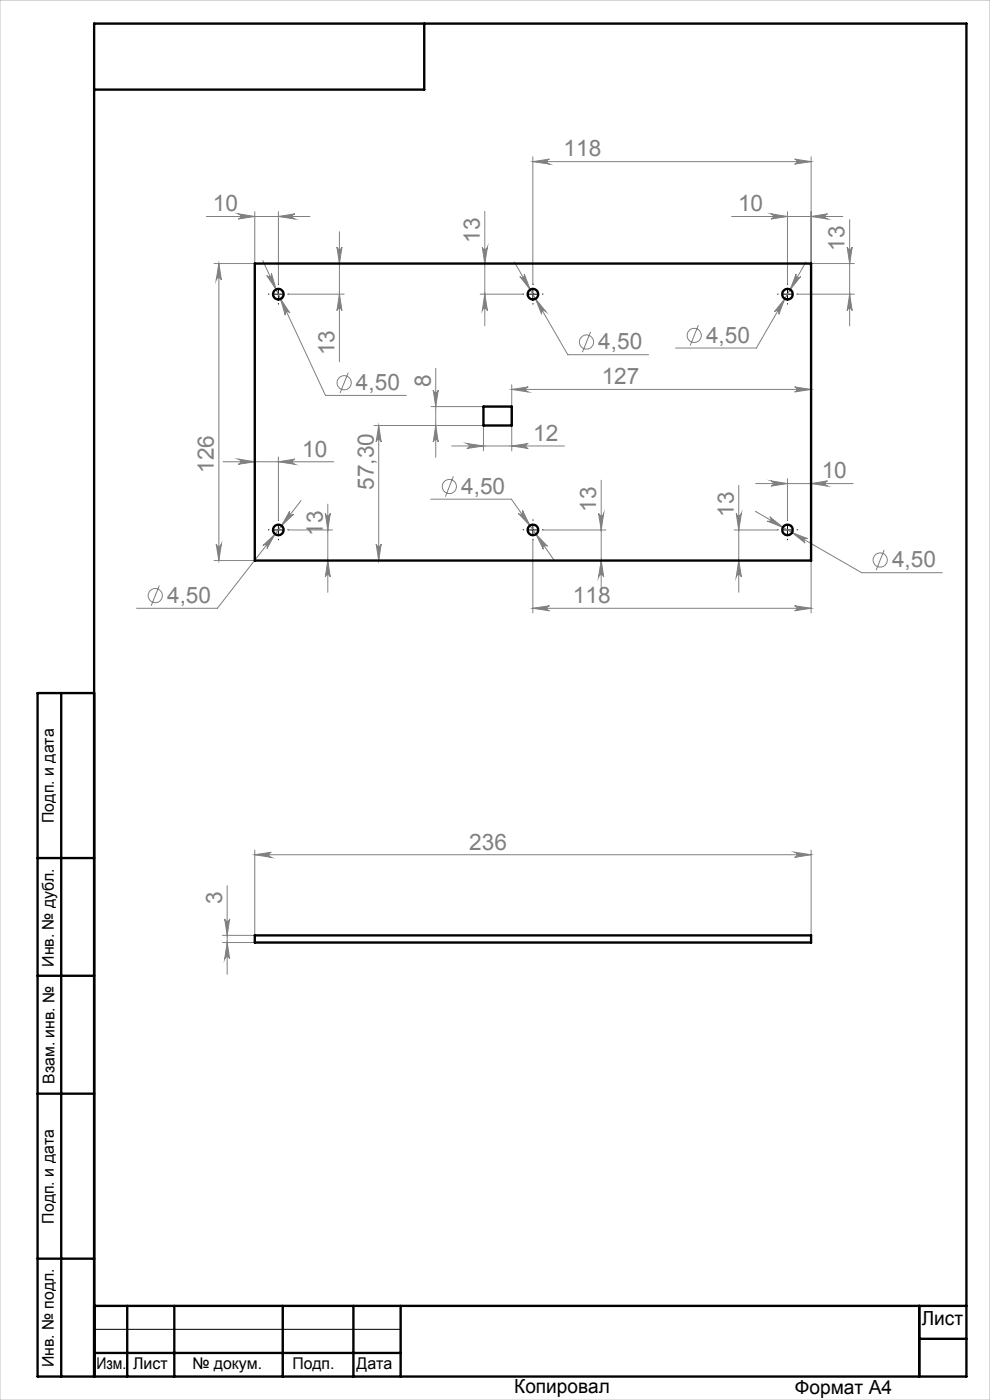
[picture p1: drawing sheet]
<svg xmlns="http://www.w3.org/2000/svg" width="210mm" height="297mm" viewBox="0 0 210 297" stroke-linecap="round" stroke-linejoin="round" font-family="sans-serif">
<g fill="none" stroke="#808080" stroke-width=".21">
<path d="M113 34.3l3.6-.5a.53 .53 0 0 0-.6 .5 .53 .53 0 0 0 .6 .5zM113 33.3v27M113 34.3h59M168.6 33.8l3.4 .5-3.4 .5a.53 .53 0 0 0 .5-.5 .53 .53 0 0 0-.5-.5zM172 33.3v22.6h9.2M43.8 45.9h22M46.4 55.9v63M46.4 55.9l.6 3.5a.55 .55 0 0 0-.6-.5 .55 .55 0 0 0-.5 .5zM50.6 45.4l3.4 .5-3.4 .6a.55 .55 0 0 0 .5-.6 .55 .55 0 0 0-.5-.5zM54 44.9v11h-8.6M55.7 55.3l13.3 28.6h17.2M56.6 58.5a.55 .55 0 0 0 .7 .2 .55 .55 0 0 0 .3-.7l1 3.4z"/>
<path d="M59.1 44.9v15.4M59.1 45.9l3.4-.5a.55 .55 0 0 0-.5 .5 .55 .55 0 0 0 .5 .6zM71.5 52.4a.53 .53 0 0 0 .5 .5 .53 .53 0 0 0 .5-.5l-.5 3.5zM72 49.2v27.5M102.3 52.4a.55 .55 0 0 0 .6 .5 .55 .55 0 0 0 .5-.5l-.6 3.5zM102.8 44.8v24.3M109.1 55.6l11.3 19.6h17.2M110.3 58.7a.53 .53 0 0 0 .7 .1 .53 .53 0 0 0 .2-.7l1.3 3.4zM155.2 45.9h23.6M163.5 45.4l3.5 .5-3.5 .6a.55 .55 0 0 0 .5-.6 .55 .55 0 0 0-.5-.5zM167 44.9v15.4M168.9 58.1a.55 .55 0 0 0 .2 .8 .55 .55 0 0 0 .7-.2l-2.2 2.8z"/>
<path d="M171 55.6l-10.6 18.2h-17.1M172 45.9l3.5-.5a.55 .55 0 0 0-.5 .5 .55 .55 0 0 0 .5 .6zM179.7 52.4a.53 .53 0 0 0 .5 .5 .53 .53 0 0 0 .6-.5l-.6 3.5zM180.2 46.6v22.5M59.5 63.4l2 3a.54 .54 0 0 0-.7-.3 .54 .54 0 0 0-.3 .7zM61.2 62.4h11.8M72 62.4l.5 3.5a.53 .53 0 0 0-.5-.5 .53 .53 0 0 0-.5 .5zM73.9 79.1l-1.8 4.3M92.4 78.1v18.9M101.8 62.4h9.1M102.8 62.4l.6 3.5a.55 .55 0 0 0-.5-.5 .55 .55 0 0 0-.6 .5zM113.6 63.4l2.2 2.7a.53 .53 0 0 0-.7-.1 .53 .53 0 0 0-.2 .7z"/>
<path d="M125.3 70.4l-1.8 4.3M148.1 69l-1.7 4.3M166.5 63.4l-1.3 3.3a.55 .55 0 0 0-.2-.7 .55 .55 0 0 0-.7 .1zM169.2 62.4h12M180.2 62.4l.6 3.5a.53 .53 0 0 0-.6-.5 .53 .53 0 0 0-.5 .5zM47.3 98h23.5M50.6 97.4l3.4 .6-3.4 .5a.55 .55 0 0 0 .5-.6 .55 .55 0 0 0-.5-.5zM59.1 96.9v13.4M59.1 98l3.4-.6a.55 .55 0 0 0-.5 .5 .55 .55 0 0 0 .5 .6zM79.3 90.3h23.2M80.3 90.3l.6 3.5a.53 .53 0 0 0-.6-.5 .53 .53 0 0 0-.5 .5zM80.3 90.3v28.6"/>
<path d="M91.4 86.3h11.1M91.9 82.8a.53 .53 0 0 0 .5 .5 .53 .53 0 0 0 .6-.5l-.6 3.5zM92.4 90.3l.6 3.5a.53 .53 0 0 0-.6-.5 .53 .53 0 0 0-.5 .5zM95.8 94.6h23.9M99 94.1l3.6 .5-3.6 .5a.53 .53 0 0 0 .6-.5 .53 .53 0 0 0-.6-.5zM102.6 90.3v5.3M108.5 94.6l3.5-.5a.53 .53 0 0 0-.5 .5 .53 .53 0 0 0 .5 .5zM108.5 82.6l3.5-.5a.53 .53 0 0 0-.5 .5 .53 .53 0 0 0 .5 .5zM108.5 90.3v5.3M108.5 81.6v4.7M108.5 82.6h63.5M168.6 82.1l3.4 .5-3.4 .5a.53 .53 0 0 0 .5-.5 .53 .53 0 0 0-.5-.5z"/>
<path d="M45.4 118.9h8.6M45.9 115.4a.55 .55 0 0 0 .5 .5 .55 .55 0 0 0 .6-.5l-.6 3.5zM55.8 115.7l2.5-2.4-1.7 3.1a.53 .53 0 0 0-.1-.8 .53 .53 0 0 0-.7 .1zM61.2 112.4h9.3M61.5 108.4a.53 .53 0 0 0 .1 .8 .53 .53 0 0 0 .7-.1l-2.6 2.4zM63.9 106.2l-17.8 22.8h-17.1M69 108.9a.53 .53 0 0 0 .5 .5 .53 .53 0 0 0 .6-.5l-.6 3.5zM69.5 107v18.7M69.5 118.9l.6 3.5a.53 .53 0 0 0-.6-.5 .53 .53 0 0 0-.5 .5zM79.8 115.4a.53 .53 0 0 0 .5 .5 .53 .53 0 0 0 .6-.5l-.6 3.5zM91.4 105.9h17.1l9 12.9M96.2 101.1l-1.7 4.3"/>
<path d="M110 108.9a.55 .55 0 0 0 .7 .1 .55 .55 0 0 0 .1-.7l1.6 3.2zM113 114.5v15.5M113.7 113.3l2.4 2.6a.54 .54 0 0 0-.7-.1 .54 .54 0 0 0-.1 .7zM115.2 112.4h13.3M127 108.9a.55 .55 0 0 0 .5 .5 .55 .55 0 0 0 .6-.5l-.6 3.5zM127.5 118.9l.6 3.5a.55 .55 0 0 0-.6-.5 .55 .55 0 0 0-.5 .5zM127.5 101.9v23.8M155.7 112.4h9.2M156.2 108.9a.55 .55 0 0 0 .5 .5 .55 .55 0 0 0 .6-.5l-.6 3.5zM156.7 103v22.7M156.7 118.9l.6 3.5a.55 .55 0 0 0-.6-.5 .55 .55 0 0 0-.5 .5zM160.2 108.5l22.6 13h17.1"/>
<path d="M160.3 102.6h20.7M163.3 109.6l2.8 2.3-3.3-1.3a.53 .53 0 0 0 .7-.2 .53 .53 0 0 0-.2-.8zM163.5 102l3.5 .6-3.5 .5a.55 .55 0 0 0 .5-.5 .55 .55 0 0 0-.5-.6zM167 101.6v8.7M168 113l3.3 1.3a.53 .53 0 0 0-.7 .2 .53 .53 0 0 0 .2 .7zM172 102.6l3.5-.6a.55 .55 0 0 0-.5 .6 .55 .55 0 0 0 .5 .5zM172 118.9v11.1M187.6 116.7l-1.8 4.3M33.8 124.2l-1.7 4.3M113 129l3.6-.5a.53 .53 0 0 0-.6 .5 .53 .53 0 0 0 .6 .6zM113 129h59M168.6 128.5l3.4 .5-3.4 .6a.53 .53 0 0 0 .5-.6 .53 .53 0 0 0-.5-.5z"/>
<path d="M47.2 200h6.8M47.7 194.9a.53 .53 0 0 0 .5 .5 .53 .53 0 0 0 .5-.5l-.5 3.5zM48.2 187.9v18.8M48.2 200l.5 3.4a.53 .53 0 0 0-.5-.5 .53 .53 0 0 0-.5 .5zM54 181.3l3.5-.5a.55 .55 0 0 0-.5 .5 .55 .55 0 0 0 .5 .6zM54 180.3v18.1h-6.8M54 181.3h118M168.6 180.8l3.4 .5-3.4 .6a.55 .55 0 0 0 .5-.6 .55 .55 0 0 0-.5-.5zM172 180.3v18.1"/>
<circle cx="124.4" cy="72.6" r="1.51"/>
<circle cx="147.3" cy="71.2" r="1.51"/>
<circle cx="73" cy="81.2" r="1.51"/>
<circle cx="95.3" cy="103.2" r="1.51"/>
<circle cx="186.7" cy="118.8" r="1.51"/>
<circle cx="32.9" cy="126.4" r="1.51"/>
</g>
<g fill="none" stroke="#000" stroke-width=".21" stroke-dasharray="15.2 1.3 1.3 1.3">
<path d="M57.1 62.4h-.2M59.1 60.4v-.1M59.1 64.4v.1M61.1 62.4h.1M111.1 62.4h-.2M113.1 60.4v-.1M113.1 64.4v.1M115.1 62.4h.1M165.1 62.4h-.2M167.1 60.4v-.1M167.1 64.4v.1M169.1 62.4h.1"/>
<path d="M57.1 112.4h-.2M59.1 110.4v-.1M59.1 114.4v.1M61.1 112.4h.1M111.1 112.4h-.2M113.1 110.4v-.1M113.1 114.4v.1M115.1 112.4h.1M165.1 112.4h-.2M167.1 110.4v-.1M167.1 114.4v.1M169.1 112.4h.1"/>
</g>
<g fill="none" stroke="#000" stroke-width=".21">
<path d="M58 62.4h2M59.1 61.4v2M112 62.4h2.1M113 61.4v2M166.1 62.4h1.9M167 61.4v2M58 112.4h2M59.1 111.4v2M112 112.4h2.1M113 111.4v2M166.1 112.4h1.9M167 111.4v2"/>
<path d="M20 282h65"/>
</g>
<g fill="none" stroke="#000" stroke-width=".5">
<path d="M90 5v14h-70M13 147v145M20 147h-12v145h197v-287h-185v287M8 182h12M8 207h12M8 232h12M8 267h12M20 277h185M27 277v15M37 277v15M60 277v15M75 277v15"/>
<path d="M85 277v15M195 277v15M20 287h65M195 284h10"/>
</g>
<path d="M0 0h210v297h-210z" fill="none" stroke="#c0c0c0" stroke-width=".21"/>
<g fill="#808080">
<path d="M108.5 94.6l3.5-.5a.53 .53 0 0 0-.5 .5 .53 .53 0 0 0 .5 .5zM99 94.1l3.6 .5-3.6 .5a.53 .53 0 0 0 .6-.5 .53 .53 0 0 0-.6-.5z"/>
<path d="M56.6 58.5l2 2.9-1-3.4a.55 .55 0 0 1-.3 .7 .55 .55 0 0 1-.7-.2zM59.5 63.4l1 3.4a.54 .54 0 0 1 .3-.7 .54 .54 0 0 1 .7 .3zM61.5 108.4l-1.8 3.1 2.6-2.4a.53 .53 0 0 1-.7 .1 .53 .53 0 0 1-.1-.8zM55.8 115.7a.53 .53 0 0 1 .7-.1 .53 .53 0 0 1 .1 .8l1.7-3.1zM163.3 109.6a.53 .53 0 0 1 .2 .8 .53 .53 0 0 1-.7 .2l3.3 1.3zM168 113l2.8 2.2a.53 .53 0 0 1-.2-.7 .53 .53 0 0 1 .7-.2zM168.9 58.1l-1.3 3.4 2.2-2.8a.55 .55 0 0 1-.7 .1 .55 .55 0 0 1-.2-.7zM166.5 63.4l-2.2 2.7a.55 .55 0 0 1 .7-.1 .55 .55 0 0 1 .2 .7zM113.7 113.3l1.6 3.2a.54 .54 0 0 1 .1-.7 .54 .54 0 0 1 .7 .1zM110 108.9l2.4 2.6-1.6-3.2a.54 .54 0 0 1-.1 .7 .54 .54 0 0 1-.7-.1zM110.3 58.7l2.2 2.8-1.3-3.4a.53 .53 0 0 1-.2 .7 .53 .53 0 0 1-.7-.1zM113.6 63.4l1.3 3.3a.53 .53 0 0 1 .2-.7 .53 .53 0 0 1 .7 .1z"/>
<path d="M50.6 45.4l3.4 .5-3.4 .6a.55 .55 0 0 0 .5-.6 .55 .55 0 0 0-.5-.5zM59.1 45.9l3.4-.5a.55 .55 0 0 0-.5 .5 .55 .55 0 0 0 .5 .6z"/>
<path d="M59.1 98l3.4-.6a.55 .55 0 0 0-.5 .5 .55 .55 0 0 0 .5 .6zM50.6 97.4l3.4 .6-3.4 .5a.55 .55 0 0 0 .5-.6 .55 .55 0 0 0-.5-.5z"/>
<path d="M168.6 180.8l3.4 .5-3.4 .6a.55 .55 0 0 0 .5-.6 .55 .55 0 0 0-.5-.5zM54 181.3l3.5-.5a.55 .55 0 0 0-.5 .5 .55 .55 0 0 0 .5 .6z"/>
<path d="M172 45.9l3.5-.5a.55 .55 0 0 0-.5 .5 .55 .55 0 0 0 .5 .6zM163.5 45.4l3.5 .5-3.5 .6a.55 .55 0 0 0 .5-.6 .55 .55 0 0 0-.5-.5zM172 102.6l3.5-.6a.55 .55 0 0 0-.5 .6 .55 .55 0 0 0 .5 .5zM163.5 102l3.5 .6-3.5 .5a.55 .55 0 0 0 .5-.5 .55 .55 0 0 0-.5-.6zM168.6 128.5l3.4 .5-3.4 .6a.53 .53 0 0 0 .5-.6 .53 .53 0 0 0-.5-.5zM113 129l3.6-.5a.53 .53 0 0 0-.6 .5 .53 .53 0 0 0 .6 .6zM168.6 33.8l3.4 .5-3.4 .5a.53 .53 0 0 0 .5-.5 .53 .53 0 0 0-.5-.5zM113 34.3l3.6-.5a.53 .53 0 0 0-.6 .5 .53 .53 0 0 0 .6 .5zM168.6 82.1l3.4 .5-3.4 .5a.53 .53 0 0 0 .5-.5 .53 .53 0 0 0-.5-.5zM108.5 82.6l3.5-.5a.53 .53 0 0 0-.5 .5 .53 .53 0 0 0 .5 .5z"/>
<path d="M48.2 200l.5 3.4a.53 .53 0 0 0-.5-.5 .53 .53 0 0 0-.5 .5zM47.7 194.9a.53 .53 0 0 0 .5 .5 .53 .53 0 0 0 .5-.5l-.5 3.5z"/>
<path d="M69.5 118.9l.6 3.5a.53 .53 0 0 0-.6-.5 .53 .53 0 0 0-.5 .5zM69 108.9a.53 .53 0 0 0 .5 .5 .53 .53 0 0 0 .6-.5l-.6 3.5zM156.7 118.9l.6 3.5a.55 .55 0 0 0-.6-.5 .55 .55 0 0 0-.5 .5zM156.2 108.9a.55 .55 0 0 0 .5 .5 .55 .55 0 0 0 .6-.5l-.6 3.5zM127.5 118.9l.6 3.5a.55 .55 0 0 0-.6-.5 .55 .55 0 0 0-.5 .5zM127 108.9a.55 .55 0 0 0 .5 .5 .55 .55 0 0 0 .6-.5l-.6 3.5z"/>
<path d="M91.9 82.8a.53 .53 0 0 0 .5 .5 .53 .53 0 0 0 .6-.5l-.6 3.5zM92.4 90.3l.6 3.5a.53 .53 0 0 0-.6-.5 .53 .53 0 0 0-.5 .5z"/>
<path d="M46.4 55.9l.6 3.5a.55 .55 0 0 0-.6-.5 .55 .55 0 0 0-.5 .5zM45.9 115.4a.55 .55 0 0 0 .5 .5 .55 .55 0 0 0 .6-.5l-.6 3.5zM71.5 52.4a.53 .53 0 0 0 .5 .5 .53 .53 0 0 0 .5-.5l-.5 3.5zM72 62.4l.5 3.5a.53 .53 0 0 0-.5-.5 .53 .53 0 0 0-.5 .5zM179.7 52.4a.53 .53 0 0 0 .5 .5 .53 .53 0 0 0 .6-.5l-.6 3.5zM180.2 62.4l.6 3.5a.53 .53 0 0 0-.6-.5 .53 .53 0 0 0-.5 .5zM102.3 52.4a.55 .55 0 0 0 .6 .5 .55 .55 0 0 0 .5-.5l-.6 3.5zM102.8 62.4l.6 3.5a.55 .55 0 0 0-.5-.5 .55 .55 0 0 0-.6 .5z"/>
<path d="M80.3 90.3l.6 3.5a.53 .53 0 0 0-.6-.5 .53 .53 0 0 0-.5 .5zM79.8 115.4a.53 .53 0 0 0 .5 .5 .53 .53 0 0 0 .6-.5l-.6 3.5z"/>
</g>
<g fill="none" stroke="#000" stroke-width=".5">
<path d="M54 55.9h118v63h-118zM102.6 86.3h5.9v4h-5.9zM54 198.4h118v1.6h-118z"/>
<circle cx="59" cy="62.4" r="1.12"/>
<circle cx="113" cy="62.4" r="1.12"/>
<circle cx="167" cy="62.4" r="1.13"/>
<circle cx="59" cy="112.4" r="1.11"/>
<circle cx="113" cy="112.4" r="1.11"/>
<circle cx="167" cy="112.4" r="1.12"/>
</g>
<g font-size="4.8" fill="#808080">
<text x="119.5" y="33.2">118</text>
<text x="45.1" y="44.8">10</text>
<text x="156.5" y="44.8">10</text>
<text x="101.8" y="51.5" transform="rotate(-90 101.8 51.5)">13</text>
<text x="179.2" y="53.3" transform="rotate(-90 179.2 53.3)">13</text>
<text x="70.9" y="75.4" transform="rotate(-90 70.9 75.4)">13</text>
<text x="126.9" y="74.1">4,50</text>
<text x="149.8" y="72.7">4,50</text>
<text x="75.5" y="82.8">4,50</text>
<text x="91.4" y="82.1" transform="rotate(-90 91.4 82.1)">8</text>
<text x="127.6" y="81.5">127</text>
<text x="113.1" y="93.5">12</text>
<text x="45.4" y="100.3" transform="rotate(-90 45.4 100.3)">126</text>
<text x="64.1" y="96.9">10</text>
<text x="174.3" y="101.5">10</text>
<text x="79.3" y="103.9" transform="rotate(-90 79.3 103.9)">57,30</text>
<text x="97.8" y="104.8">4,50</text>
<text x="68.5" y="113.6" transform="rotate(-90 68.5 113.6)">13</text>
<text x="126.5" y="108.6" transform="rotate(-90 126.5 108.6)">13</text>
<text x="155.7" y="109.6" transform="rotate(-90 155.7 109.6)">13</text>
<text x="189.2" y="120.4">4,50</text>
<text x="35.4" y="127.9">4,50</text>
<text x="121.5" y="127.9">118</text>
<text x="99.5" y="180.2">236</text>
<text x="47.1" y="191.9" transform="rotate(-90 47.1 191.9)">3</text>
</g>
<g font-size="4.1">
<text x="195.5" y="281.2">Лист</text>
<text x="109.1" y="295.6">Копировал</text>
<text x="168.6" y="295.7">Формат А4</text>
</g>
<g font-size="3.4">
<text x="11.4" y="174.6" transform="rotate(-90 11.4 174.6)">Подп. и дата</text>
<text x="11.4" y="205.1" transform="rotate(-90 11.4 205.1)">Инв. № дубл.</text>
<text x="11.6" y="229.9" transform="rotate(-90 11.6 229.9)">Взам. инв. №</text>
<text x="11.4" y="259.6" transform="rotate(-90 11.4 259.6)">Подп. и дата</text>
<text x="11.4" y="290" transform="rotate(-90 11.4 290)">Инв. № подл.</text>
<text x="20.4" y="290.4">Изм.</text>
<text x="28.2" y="290.4">Лист</text>
<text x="40.8" y="290.4">№ докум.</text>
<text x="62" y="290.4">Подп.</text>
<text x="75.6" y="290.4">Дата</text>
</g>
</svg>
